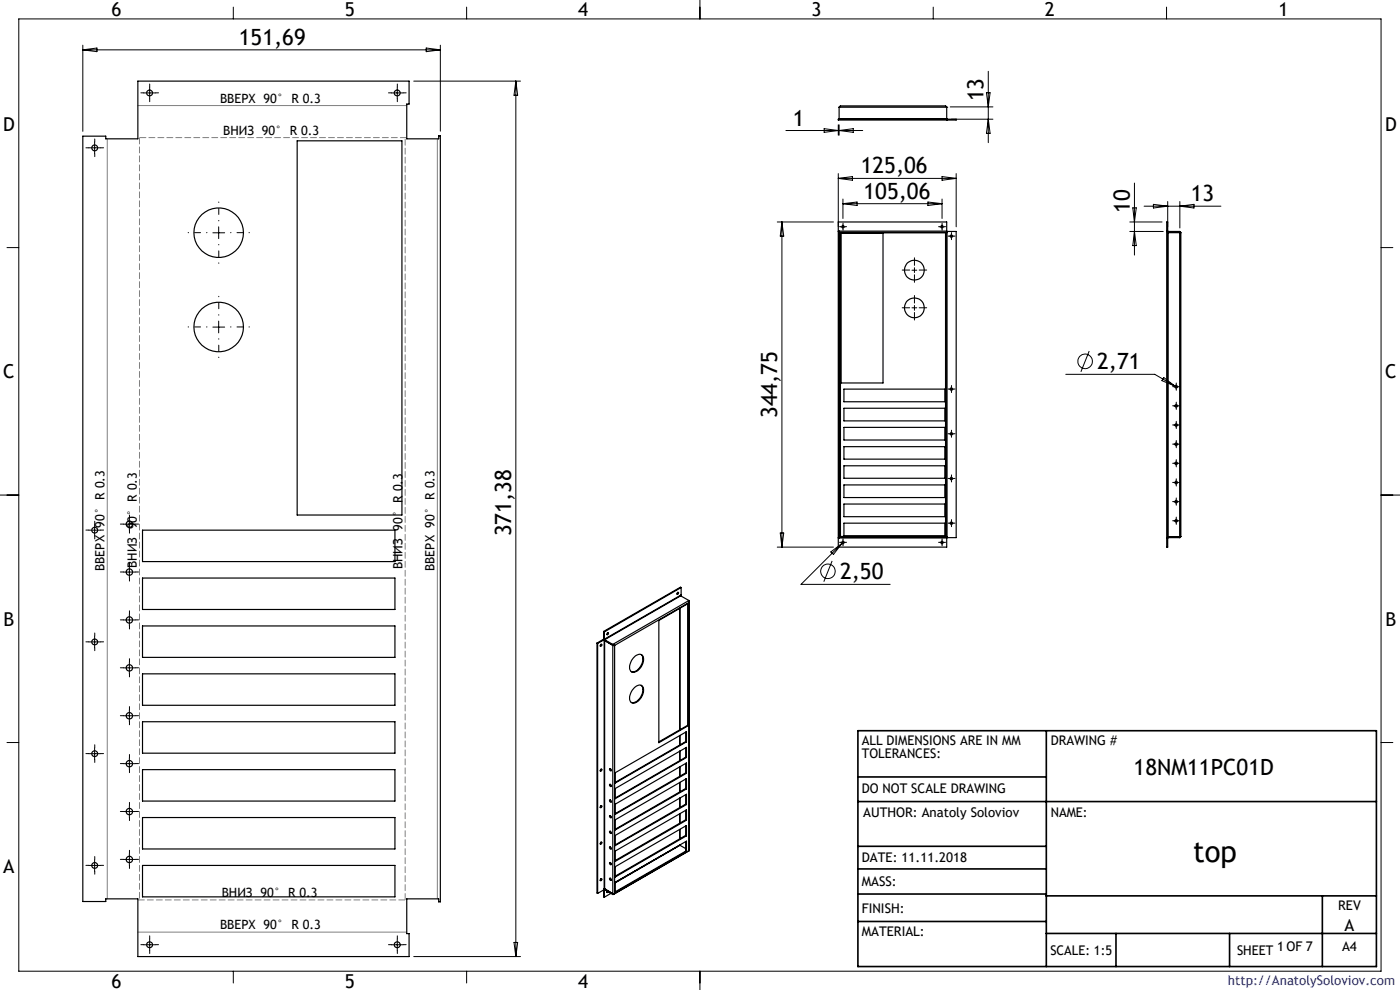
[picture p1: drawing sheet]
<svg xmlns="http://www.w3.org/2000/svg" width="297mm" height="210mm" viewBox="0 0 297 210" stroke-linecap="round" stroke-linejoin="round" font-family="sans-serif">
<g fill="none" stroke="#000" stroke-width=".21">
<path d="M4 4h289v202h-289zM17.6 9.6v18.3M17.6 10.6h75.8M17.6 10.6l3-.4v.8zM30.5 19.7h2.5M31.8 18.5v2.4M49.5 1.5v2.5M83 19.7h2.5M84.3 18.5v2.4M87.8 17.2h22.6M90.4 10.2l3 .4-3 .4zM93.4 9.6v18.2"/>
<path d="M99 1.5v2.5M109.4 17.2v185.7M109.4 17.2l.4 3h-.8zM148.5 0v4M198 1.5v2.5M209.3 19.7h.7l-.3 3zM209.7 15.1v15.2M247.5 1.5v2.5M18.8 31.4h2.5M20.1 30.1v2.5M166.7 27.7h16.3M174.8 27.3l3 .4-3 .4z"/>
<path d="M177.8 36.8v11.3M177.8 37.8h25M177.8 37.8l3-.3v.7zM177.8 26.5v2.2M178 26.5v2.2M178 27.7l3-.4v.8zM199.8 37.5l3 .3-3 .4zM201.6 22.7h9M201.8 25.3h8.8M202.8 36.8v11.3M209.7 25.3l.3 3h-.7zM240.7 38.8v15.3"/>
<path d="M1.5 52.5h2.5M45.2 49.4h2.5M46.4 48.1v2.5M164.9 47.1h11.9M165.9 47.1l.4 3h-.8zM165.9 47.1v69M178.3 48.1h1M178.8 47.6v1M178.8 42.2v4.1M178.8 43.2h21M178.8 43.2l3-.3v.7zM193.5 57.3h1"/>
<path d="M194 56.8v1M196.9 42.9l2.9 .3-2.9 .4zM199.4 48.1h.9M199.8 47.6v1M199.8 42.2v4.1M201.3 50.1h1.1M201.8 49.6v1M239.7 47.1h6.8M239.7 49.1h7.1M240.3 44.1h.8l-.4 3zM240.7 49.1l.4 3h-.8zM242.7 43.7h16.3"/>
<path d="M244.7 43.3l3 .4-3 .4zM247.7 42.7v5.4M250.3 42.7v5.7M250.3 43.7l3-.4v.8zM293 52.5h2.5M45.2 69.4h2.5M46.4 68.1v2.5M193.5 65.3h1M194 64.8v1M226.1 79.4h18.9l4.3 2.5M231.1 74.5l-1.8 4.4M201.3 82.5h1.1"/>
<path d="M201.3 92h1.1M201.8 82v1M201.8 91.5v1M246.9 80.1l2.4 1.8-2.8-1.2zM249 86.1h1M249 90.2h1M249 94.2h1M249 98.3h1M249 82h1M249.3 81.9l.5 .3M249.5 81.5v1M249.5 85.6v1"/>
<path d="M249.5 89.7v1M249.5 93.7v1M249.5 97.8v1M0 105h4M18.8 112.5h2.5M20.1 111.2v2.5M26.2 111.2h2.5M27.4 110v2.5M164.9 116.1h11.9M165.5 113.1h.8l-.4 3zM176.2 117.1l2.4-1.9-1.8 2.4zM176.5 119l-1.7 4.4"/>
<path d="M178.3 115.1h1M178.6 115.2l-8.7 8.8h18.9M178.8 114.5v1.1M179 114.9l-.4 .3M199.4 115.1h.9M199.8 114.5v1.1M201.3 101.5h1.1M201.3 111h1.1M201.8 101v1M201.8 110.5v1M249 110.5h1M249 106.4h1"/>
<path d="M249 102.4h1M249.5 101.8v1.1M249.5 105.9v1M249.5 110v1M293 105h4M18.8 136.2h2.5M20.1 134.9v2.5M26.2 121.3h2.5M26.2 131.5h2.5M27.4 120.1v2.5M27.4 130.3v2.5M1.5 157.5h2.5"/>
<path d="M18.8 159.9h2.5M20.1 158.6v2.5M26.2 141.7h2.5M26.2 151.8h2.5M27.4 140.4v2.5M27.4 150.6v2.5M293 157.5h2.5M26.2 172.1h2.5M26.2 162h2.5M27.4 160.8v2.5M27.4 170.9v2.5M18.8 183.6h2.5"/>
<path d="M20.1 182.3v2.5M26.2 182.3h2.5M27.4 181.1v2.5M31.8 199.2v2.4M84.3 199.2v2.4M109 199.9h.8l-.4 3zM30.5 200.4h2.5M49.5 206v2.5M83 200.4h2.5M87.8 202.9h22.6M99 206v2.5M148.5 206v4"/>
<circle cx="230.2" cy="76.6" r="1.54"/>
<circle cx="175.6" cy="121.2" r="1.55"/>
</g>
<g fill="none" stroke="#000" stroke-width=".21" stroke-dasharray="15.2 1.3 1.3 1.3">
<path d="M30.5 19.7h-.6M31.8 18.4v-.6M33 19.7h.6M83 19.7h-.6M84.3 18.4v-.6M85.5 19.7h.7M18.9 31.4h-.7M20.1 30.1v-.6M20.1 32.6v.6M21.4 31.4h.6M31.8 20.9v.7M84.3 20.9v.7"/>
<path d="M178.3 48.1h-.2M178.8 47.6v-.3M178.8 48.6v.2M179.3 48.1h.3M193 57.3h-1.6M194 56.3v-1.6M194 58.3v1.6M195 57.3h1.6M199.4 48.1h-.3M199.9 47.6v-.3M199.9 48.6v.2M200.4 48.1h.2"/>
<path d="M201.4 50.1h-.3M201.9 49.6v-.3M201.9 50.6v.2M202.4 50.1h.2M193 65.3h-1.6M194 64.3v-1.6M194 66.3v1.6M195 65.3h1.6M201.4 82.5h-.3M201.4 92h-.3M201.9 82v-.2M201.9 83v.3"/>
<path d="M201.9 91.5v-.2M201.9 92.5v.3M202.4 82.5h.2M202.4 92h.2M249 86.1h-.2M249 90.1h-.2M249 94.2h-.2M249 98.3h-.2M249 82h-.2M249.5 85.6v-.3M249.5 86.6v.2M249.5 89.6v-.2"/>
<path d="M249.5 90.6v.3M249.5 93.7v-.3M249.5 94.7v.3M249.5 97.8v-.3M249.5 98.8v.2M249.5 81.5v-.3M249.5 82.5v.3M250 86.1h.3M250 90.1h.3M250 94.2h.3M250 98.3h.3M250 82h.3"/>
<path d="M18.9 112.4h-.7M20.1 111.2v-.6M20.1 113.7v.6M21.4 112.4h.6M26.2 111.2h-.7M27.5 109.9v-.7M27.5 112.4v.7M28.7 111.2h.7M178.3 115h-.2M178.8 114.5v-.2M178.8 115.5v.3M179.3 115h.3"/>
<path d="M199.4 115h-.3M199.9 114.5v-.2M199.9 115.5v.3M200.4 115h.2M201.4 101.5h-.3M201.4 111h-.3M201.9 101v-.3M201.9 102v.2M201.9 110.5v-.3M201.9 111.5v.2M202.4 101.5h.2M202.4 111h.2"/>
<path d="M249 110.5h-.2M249 106.4h-.2M249 102.3h-.2M249.5 110v-.3M249.5 111v.2M249.5 105.9v-.3M249.5 106.9v.3M249.5 101.8v-.2M249.5 102.8v.3M250 110.5h.3M250 106.4h.3M250 102.3h.3"/>
<path d="M18.9 136.1h-.7M20.1 134.9v-.6M20.1 137.4v.6M21.4 136.1h.6M26.2 121.3h-.7M26.2 131.5h-.7M27.5 120.1v-.7M27.5 122.6v.7M27.5 130.2v-.6M27.5 132.7v.7M28.7 121.3h.7M28.7 131.5h.7"/>
<path d="M18.9 159.9h-.7M20.1 158.6v-.6M21.4 159.9h.6M26.2 141.7h-.7M26.2 151.8h-.7M27.5 140.4v-.7M27.5 142.9v.7M27.5 150.6v-.7M27.5 153.1v.6M28.7 141.7h.7M28.7 151.8h.7M20.1 161.1v.6"/>
<path d="M26.2 172.1h-.7M26.2 162h-.7M27.5 170.9v-.7M27.5 173.4v.7M27.5 160.7v-.7M27.5 163.2v.7M28.7 172.1h.7M28.7 162h.7M18.9 183.6h-.7M20.1 182.3v-.6M20.1 184.8v.6M21.4 183.6h.6"/>
<path d="M26.2 182.3h-.7M27.5 181v-.6M27.5 183.5v.7M28.7 182.3h.7M31.8 199.1v-.6M84.3 199.1v-.6M30.5 200.4h-.6M31.8 201.6v.7M33 200.4h.6M83 200.4h-.6M84.3 201.6v.7M85.5 200.4h.7"/>
</g>
<path d="M43.9 49.4h-4M46.4 46.9v-4M46.4 51.9v4M48.9 49.4h4M43.9 69.4h-4M46.4 66.9v-4M46.4 71.9v4M48.9 69.4h4" fill="none" stroke="#000" stroke-width=".21" stroke-dasharray="15.2 1.3 1.3 1.3" stroke-dashoffset="15.1"/>
<g fill="none" stroke="#000" stroke-width=".35">
<path d="M182 155h110v50h-110zM222 155v50M182 170h110M182 164.8h40M182 179.5h40M182 195.5h40M182 189.6h40M182 184.3h40M222 190h70M222 198h70M236.7 198v7M260.8 198v7"/>
<path d="M280.5 190v15"/>
</g>
<path d="M22.8 29.4v161.3M29.2 22.4h57.1M92.8 29.4v161.3M29.2 197.7h57.1" fill="none" stroke="#808080" stroke-width=".21"/>
<path d="M29.6 29.2v161.4M86.3 29.2h-56.7M29.3 190.9h56.7M86 190.9v-161.4" fill="none" stroke="#808080" stroke-width=".21" stroke-dasharray="1.3 .6" stroke-dashoffset="-.1"/>
<g fill="none" stroke="#000" stroke-width=".25">
<path d="M17.6 28.9h4.8v.5h6.8v-12.2h57.6v4.9h-.5v7.3h6.8v-.6h.3v162.5h-.3v-.6h-6.8v7.3h.5v4.9h-57.6v-12.2h-6.8v.5h-4.8zM63 29.9h22.3v79.3h-22.3zM178 25.2h.1M178 22.7l.3-.2h22.3l.2 .2M178 22.7h.1M178 22.7v2.5M178 25.2h22.8M178 22.7h22.8M200.8 25.2v.1M200.8 25.2l.1 .1M200.8 25.5h.1M200.8 22.7h.1"/>
<path d="M200.8 25.3h-23v.2h23M200.8 22.7v2.5M200.8 25.3v.2M200.9 25.3v.2M200.9 25.3h1.9v.2h-1.9M177.8 47.1h23v1.9h-23zM178 49.3h.2M178 49v.3M178 49.3h22.8M178.2 49.3l.1 .1M178.2 49.3v64.5M178.3 49.4l-.1 64.4"/>
<path d="M178.3 49.4h22.3M178.4 49.5h8.9v31.7h-8.9zM200.6 49.4v64.4M200.6 49.3h.3M200.6 49.3v.1M200.6 49.3v64.5M200.8 49v.3M200.8 49.3h-.1M200.9 49.1h1.9v64.9h-1.9zM247.5 49.1h.1M247.5 49h.2M247.5 49.1h2.8"/>
<path d="M247.7 49.3h.1M247.7 49v65.1M247.7 49v-1.9h-.2v69h.2v-2M247.8 49.3h2.5M250.3 49.3v.1M250.3 49.1l.2 .3M250.3 49.3l.2 .1M250.3 49.1v64.9M250.3 49.3h.1M250.5 49.4v64.4M179 82.5h21.4v2.7h-21.4zM179 86.6h21.4v2.7h-21.4z"/>
<path d="M179 90.7h21.4v2.6h-21.4zM179 94.7h21.4v2.7h-21.4zM179 98.8h21.4v2.7h-21.4zM30.2 112.5h53.6v6.6h-53.6zM177.8 114.1h.2v-65h-.2v67h23v-2M177.8 114.1h23M178 113.8h.2M178 113.9v.2M178 113.9h22.8M178.2 113.8l-.2 .1M178.2 113.8h22.4M179 102.9h21.4v2.6h-21.4z"/>
<path d="M179 106.9h21.4v2.7h-21.4zM179 111h21.4v2.7h-21.4zM200.6 113.8h.3M200.7 113.8l.1 .1M200.8 113.9v.2M247.5 114.1h.1M247.7 113.8h.1M247.8 113.8h2.5M250.3 114h-2.8l.2 .1M250.3 113.8h.1M250.3 113.8l-2.6 .1M250.5 113.8l-.2 .2"/>
<path d="M250.5 113.8h-.2M30.2 122.6h53.6v6.7h-53.6zM30.2 132.8h53.6v6.6h-53.6zM126.6 136.4v53l.2 .1M126.6 136.4l.2 .1M126.8 136.5v53M127.5 136.7l-.2 .3M127.5 136.7h.1M128.1 135.5v.1M128.1 133.9v1.6M128.1 133.9l.1 .1M128.1 135.5l.1 .1"/>
<path d="M128.2 135.8l1.8 1.1M128.2 135.9l1.8 1M128.2 135.7l-1.4 .8M128.2 135.7v54.6M128.2 135.7l-.2-.1-1.4 .8M128.2 135.6l.1 .1M128.2 134v1.6M128.3 135.7l1.7 1M128.3 135.7v53M128.9 134.2h.1a.2 .2 0 0 1 0 .3 .2 .2 0 0 1-.3 0zM128.9 134.2l-.2 .4M130 136.9h.4"/>
<path d="M130 136.7l.4 .2M130 136.7v53.1M130.4 136.9v52.6M134.4 139.6a1.18 1.18 0 0 1 2.1-.3 2.69 2.69 0 0 1-2.3 3.3 1.46 1.46 0 0 1-.4-2.2zM136 138.8a2.23 2.23 0 0 1-.4 3 1.64 1.64 0 0 1-1.7 .7M139.8 131.6l6.2-3.6v25.9l-6.2 3.6zM143.8 125.7h.1a.25 .25 0 0 1 0 .3 .25 .25 0 0 1-.3 0zM143.8 125.7l-.2 .3M144.2 129.1v25.7M144.3 129v25.8M144.4 126.3v.1M144.4 126.3l-16.2 9.3"/>
<path d="M144.4 126.3h.1M144.4 126.4l1.8 1M144.4 126.4l-16.1 9.3M144.5 126.3h.1M144.5 124.6h-.1l-16.3 9.3M144.5 124.6l-16.3 9.4M144.5 124.6v1.8M144.5 126.2l-.1 .1M144.5 126.3h-.1M145.9 128v25.8M146.2 127.4v.4M146.2 127.4l-16.2 9.3"/>
<path d="M146.2 127.8l-15.8 9.1M146.2 127.8v52.6M146.2 127.6v.2M146.2 127.7v52.7M30.2 142.9h53.6v6.7h-53.6zM30.2 153.1h53.6v6.7h-53.6zM134.6 145.9a1.03 1.03 0 0 1 1-.6 1.03 1.03 0 0 1 .9 .8 2.89 2.89 0 0 1-2.1 3 1.22 1.22 0 0 1-.7-1.9zM136 145.4a2.23 2.23 0 0 1-.4 2.9 1.64 1.64 0 0 1-1.7 .7M144.2 156v2.1M144.2 159.3v2.1M144.3 156v2M144.3 159.3v2"/>
<path d="M145.5 157.3l.1 .1M145.5 157.3l-15 8.7M145.5 155.3v2M145.5 158.6v2M145.9 153.8l.1 .1M145.9 153.8l-6.1 3.6M30.2 163.3h53.6v6.6h-53.6zM30.2 173.4h53.6v6.7h-53.6zM127.5 170.9h.1a.22 .22 0 0 1 0 .3 .22 .22 0 0 1-.3 0zM127.5 163.2l-.2 .3M127.5 170.9l-.2 .4M127.5 178.6l-.2 .4"/>
<path d="M127.5 170.9h.1M129.3 173.1l.1-.1a.22 .22 0 0 1 .3 .2 .22 .22 0 0 1-.2 .3zM129.3 179.7a.23 .23 0 0 1 .3 .1 .23 .23 0 0 1-.1 .3zM129.3 176.4a.22 .22 0 0 1 .3 .1 .22 .22 0 0 1-.1 .3zM129.4 166.4a.28 .28 0 0 1 .3 .2 .28 .28 0 0 1-.1 .3l-.3-.3zM129.4 169.7a.23 .23 0 0 1 .3 .2 .23 .23 0 0 1-.2 .2l-.2-.3zM129.4 163a.28 .28 0 0 1 .3 .2 .28 .28 0 0 1-.1 .3l-.2-.1zM129.4 163l.3 .4M129.4 166.4l.3 .4M129.4 169.7l.3 .4M129.4 173l.3 .4M129.4 176.3l.3 .4"/>
<path d="M129.4 179.6l.3 .4M130.5 163.9l15.1-8.7v2.2l-15.1 8.7zM130.5 167.3l15.1-8.8v2.2l-15.1 8.7zM130.5 170.6l15.1-8.8v2.2l-15.1 8.7zM130.5 173.9l15.1-8.7v2.1l-15.1 8.8zM130.5 177.2l15.1-8.7v2.2l-15.1 8.7zM144.2 162.7v2M144.2 166v2M144.2 169.3v2M144.2 172.6v2.1M144.2 176v2M144.3 179.3l-13.8 7.9"/>
<path d="M144.3 179.3l1.2 .7M144.3 162.6v2M144.3 165.9v2M144.3 169.3v2M144.3 172.6v2M144.3 175.9v2M144.3 179.2v.1M144.3 179.3l-13.8 8M145.5 160.6l.1 .1M145.5 160.6l-15 8.7M145.5 163.9l.1 .1M145.5 163.9l-15 8.7"/>
<path d="M145.5 167.2l.1 .1M145.5 167.2l-15 8.7M145.5 170.6l.1 .1M145.5 170.6l-15 8.6M145.5 161.9v2M145.5 165.2v2M145.5 168.5v2.1M145.5 171.9v2M145.5 175.2v2M145.5 178.5v2M145.5 173.9l.1 .1M145.5 173.9l-15 8.7"/>
<path d="M145.5 177.2l.1 .1M145.5 177.2l-15 8.7M30.2 183.6h53.6v6.6h-53.6zM127.4 186.5l.2-.1a.22 .22 0 0 1 0 .3 .22 .22 0 0 1-.3 0zM127.5 186.4l-.2 .4M127.5 186.4h.1M128.1 188.8v1.4l.1 .1M128.2 188.5l.1 .1zM128.2 188.7l-1.4 .8M128.2 188.7v.1M128.3 188.6h.1M128.3 188.7l-.1 .1"/>
<path d="M128.3 188.6l1.7 .9M128.3 188.7l1.7 1.1M128.8 189v.3l.2-.1M128.9 189.1l-.2 .2M129.3 183a.23 .23 0 0 1 .3 .1 .23 .23 0 0 1-.1 .3zM129.4 186.3a.24 .24 0 0 1 .3 .1 .24 .24 0 0 1-.2 .4zM129.4 183l.3 .4M129.4 186.3l.3 .4M129.4 186.3h.1M129.6 189.5l-1.4 .8M130 189.5h.4M130 189.6h.1"/>
<path d="M130.4 189.5l-.4 .3M130.5 180.5l15.1-8.7v2.2l-15.1 8.7zM130.5 183.9l15.1-8.8v2.2l-15.1 8.7zM145.5 180.5l.1 .1M145.5 180.5l-15 8.7M145.6 180.6v-2.2l-15.1 8.8M145.6 180.6l-15.1 8.8v-2.2M146.2 180.4l-16 9.3M146.2 180.4l-15.8 9.1"/>
<circle cx="31.7" cy="19.7" r=".63"/>
<circle cx="84.3" cy="19.7" r=".63"/>
<circle cx="20.1" cy="31.4" r=".62"/>
<circle cx="46.4" cy="49.4" r="5.3"/>
<circle cx="178.8" cy="48.1" r=".25"/>
<circle cx="194" cy="57.3" r="2.1"/>
<circle cx="199.8" cy="48.1" r=".25"/>
<circle cx="201.8" cy="50.1" r=".25"/>
<circle cx="46.4" cy="69.4" r="5.3"/>
<circle cx="194" cy="65.3" r="2.11"/>
<circle cx="201.8" cy="82.5" r=".25"/>
<circle cx="201.8" cy="92" r=".25"/>
<circle cx="249.5" cy="90.2" r=".27"/>
<circle cx="249.5" cy="86.1" r=".27"/>
<circle cx="249.5" cy="82" r=".28"/>
<circle cx="249.5" cy="98.3" r=".28"/>
<circle cx="249.5" cy="94.2" r=".28"/>
<circle cx="20.1" cy="112.5" r=".62"/>
<circle cx="27.5" cy="111.2" r=".68"/>
<circle cx="178.8" cy="115.1" r=".25"/>
<circle cx="199.9" cy="115.1" r=".25"/>
<circle cx="201.8" cy="111" r=".25"/>
<circle cx="201.8" cy="101.5" r=".25"/>
<circle cx="249.5" cy="106.4" r=".27"/>
<circle cx="249.5" cy="110.5" r=".27"/>
<circle cx="249.5" cy="102.3" r=".28"/>
<circle cx="20.1" cy="136.2" r=".62"/>
<circle cx="27.5" cy="131.5" r=".68"/>
<circle cx="27.5" cy="121.4" r=".68"/>
<circle cx="127.5" cy="136.9" r=".22"/>
<circle cx="20.1" cy="159.9" r=".62"/>
<circle cx="27.5" cy="151.8" r=".68"/>
<circle cx="27.5" cy="141.7" r=".68"/>
<circle cx="27.5" cy="162" r=".68"/>
<circle cx="27.5" cy="172.2" r=".68"/>
<circle cx="127.5" cy="178.9" r=".21"/>
<circle cx="127.5" cy="163.4" r=".21"/>
<circle cx="20.1" cy="183.6" r=".62"/>
<circle cx="27.5" cy="182.3" r=".68"/>
<circle cx="31.7" cy="200.4" r=".62"/>
<circle cx="84.3" cy="200.4" r=".63"/>
</g>
<text font-size="6.3" x="253.1" y="182.9">top</text>
<g font-size="4.7">
<text x="50.7" y="9.5">151,69</text>
<text x="208.6" y="21.5" transform="rotate(-90 208.6 21.5)">13</text>
<text x="168.2" y="26.6">1</text>
<text x="182.6" y="36.8">125,06</text>
<text x="183.2" y="42.2">105,06</text>
<text x="239.7" y="45.2" transform="rotate(-90 239.7 45.2)">10</text>
<text x="252.6" y="42.7">13</text>
<text x="232.8" y="78.3">2,71</text>
<text x="164.9" y="88.7" transform="rotate(-90 164.9 88.7)">344,75</text>
<text x="108.4" y="113.8" transform="rotate(-90 108.4 113.8)">371,38</text>
<text x="178.2" y="122.8">2,50</text>
<text x="240.5" y="164.3">18NM11PC01D</text>
</g>
<g font-size="4.1">
<text x="23.7" y="3.4">6</text>
<text x="73.2" y="3.4">5</text>
<text x="122.7" y="3.4">4</text>
<text x="172.2" y="3.4">3</text>
<text x="221.7" y="3.4">2</text>
<text x="271.2" y="3.4">1</text>
<text x=".7" y="27.8">D</text>
<text x="293.8" y="27.8">D</text>
<text x=".7" y="80.3">C</text>
<text x="293.9" y="80.3">C</text>
<text x=".7" y="132.8">B</text>
<text x="293.9" y="132.8">B</text>
<text x=".7" y="185.3">A</text>
<text x="23.7" y="209.6">6</text>
<text x="73.2" y="209.6">5</text>
<text x="122.7" y="209.6">4</text>
</g>
<text font-size="3.5" x="285.2" y="197.4">A</text>
<g font-size="2.8">
<text x="182.8" y="158">ALL DIMENSIONS ARE IN MM</text>
<text x="182.8" y="160.8">TOLERANCES:</text>
<text x="222.9" y="157.9">DRAWING #</text>
<text x="182.8" y="168.2">DO NOT SCALE DRAWING</text>
<text x="183.1" y="173.4">AUTHOR: Anatoly Soloviov</text>
<text x="222.9" y="173.4">NAME:</text>
<text x="182.8" y="182.9">DATE: 11.11.2018</text>
<text x="182.8" y="188">MASS:</text>
<text x="182.8" y="193.6">FINISH:</text>
<text x="283.9" y="193">REV</text>
<text x="182.8" y="198.6">MATERIAL:</text>
<text x="222.8" y="202.7">SCALE: 1:5</text>
<text x="262.4" y="202.7">SHEET</text>
<text x="270.9" y="201.7">1 OF 7</text>
<text x="284.7" y="201.7">A4</text>
</g>
<text font-size="2.8" fill="#00f" x="260.5" y="209">http://AnatolySoloviov.com</text>
<g font-size="2.7">
<text x="46.7" y="21.8">ВВЕРХ 90° R 0.3</text>
<text x="47.4" y="28.6">ВНИЗ 90° R 0.3</text>
<text x="22.2" y="121.1" transform="rotate(-90 22.2 121.1)">ВВЕРХ 90° R 0.3</text>
<text x="29" y="120.5" transform="rotate(-90 29 120.5)">ВНИЗ 90° R 0.3</text>
<text x="85.4" y="120.8" transform="rotate(-90 85.4 120.8)">ВНИЗ 90° R 0.3</text>
<text x="92.2" y="121.1" transform="rotate(-90 92.2 121.1)">ВВЕРХ 90° R 0.3</text>
<text x="47" y="190.3">ВНИЗ 90° R 0.3</text>
<text x="46.7" y="197.1">ВВЕРХ 90° R 0.3</text>
</g>
</svg>
